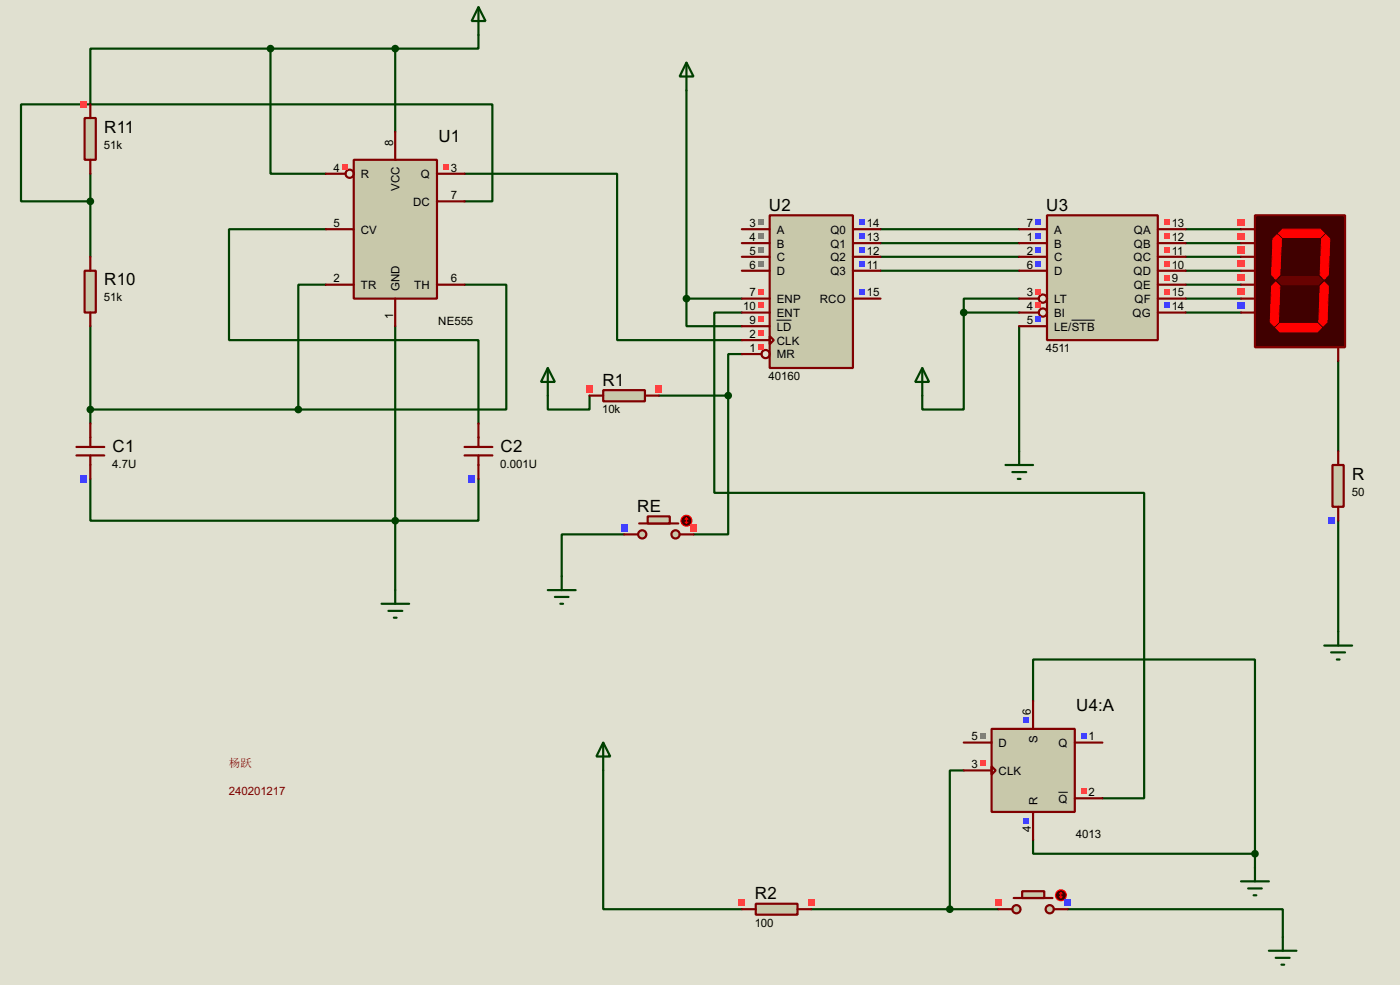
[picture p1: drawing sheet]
<svg xmlns="http://www.w3.org/2000/svg" width="256mm" height="180mm" viewBox="0 0 256 180" stroke-linecap="round" stroke-linejoin="round" font-family="sans-serif">
<path d="M0 0h256.5v180.3h-256.5z" fill="#e0e0d0"/>
<g fill="none" stroke="#004000" stroke-width=".4">
<path d="M49.6 8.9h-33v10.2M49.6 8.9v22.9h10.1M49.6 8.9h22.8M72.4 8.9v15.3M87.7 6.4v2.5h-15.3M125.8 16.6v38.1M16.6 36.9h-12.7v-17.8h86.3v17.8h-5.1M16.6 31.8v15.2M85.1 31.8h28v30.5h22.8M16.6 59.7v17.8M59.7 52.1h-5v22.9M59.7 42h-17.7v20.3h45.7v15.2"/>
<path d="M72.4 59.7v48.3M85.1 52.1h7.7v22.9h-38.1M125.8 54.7v5h10.1M125.8 54.7h10.1M135.9 57.2h-5v33h78.7v55.9h-7.6M161.3 42h25.4M161.3 44.5h25.4M161.3 47h25.4M161.3 49.6h25.4M176.6 57.2v17.8h-7.6v-2.6M176.6 57.2h10.1M186.7 54.7h-10.1v2.5"/>
<path d="M186.7 59.7v22.9M217.2 54.7h10.2M217.2 42h10.2M217.2 44.5h10.2M217.2 47h10.2M217.2 49.6h10.2M217.2 57.2h10.2M217.2 52.1h10.2M16.6 75h38.1M100.4 72.4v2.6h7.6v-2.6M120.7 72.4h12.7M133.4 72.4v25.4h-6.3"/>
<path d="M135.9 64.8h-2.5v7.6M245.2 66.1v16.5M16.6 87.7v7.6h71.1v-7.6M114.4 97.8h-11.5v7.7M245.2 95.3v20.3M189.3 128.3v-7.6h40.6v35.6M110.5 141v25.4h25.4M176.6 141h-2.6v25.4M189.3 153.7v2.6h40.6M229.9 156.3v2.5M148.6 166.4h34.3M195.6 166.4h39.4v5.1"/>
</g>
<path d="M64.8 29.3h15.3v25.4h-15.3z" fill="#c8c8aa" stroke="#800000" stroke-width=".4"/>
<g fill="none" stroke="#800000" stroke-width=".4">
<path d="M59.7 31.8h3.6M72.4 24.2v5.1M80.1 31.8h5M80.1 36.9h5M59.7 52.1h5.1M59.7 42h5.1M72.4 54.7v5M80.1 52.1h5"/>
<circle cx="64" cy="31.8" r=".75"/>
</g>
<g fill="#ff4040">
<path d="M62.7 30h1v1h-1z"/>
<path d="M81.2 30h1v1h-1z"/>
</g>
<path d="M15.5 49.6h2.1v7.6h-2.1z" fill="#c8c8aa" stroke="#800000" stroke-width=".4"/>
<path d="M16.6 47v2.6M16.6 57.2v2.5" fill="none" stroke="#800000" stroke-width=".4"/>
<path d="M15.5 21.6h2.1v7.7h-2.1z" fill="#c8c8aa" stroke="#800000" stroke-width=".4"/>
<path d="M16.6 19.1v2.5M16.6 29.3v2.5" fill="none" stroke="#800000" stroke-width=".4"/>
<path d="M14.7 18.5h1.2v1.2h-1.2z" fill="#ff4040"/>
<path d="M141 39.4h15.3v28h-15.3z" fill="#c8c8aa" stroke="#800000" stroke-width=".4"/>
<g fill="none" stroke="#800000" stroke-width=".4">
<path d="M135.9 42h5.1M135.9 44.5h5.1M135.9 47h5.1M135.9 49.6h5.1M135.9 54.7h5.1M135.9 57.2h5.1M135.9 59.7h5.1M156.3 42h5M156.3 44.5h5M156.3 47h5M156.3 49.6h5M156.3 54.7h5"/>
<path d="M135.9 62.3h5.1M135.9 64.8h3.6M141 61.5l.8 .8-.8 .7z"/>
<circle cx="140.2" cy="64.8" r=".75"/>
</g>
<path d="M142.3 58.6h2.7" fill="none" stroke="#000" stroke-width=".18"/>
<g fill="#808080">
<path d="M138.9 40.2h1v1h-1z"/>
<path d="M138.9 42.7h1v1h-1z"/>
<path d="M138.9 45.3h1v1h-1z"/>
<path d="M138.9 47.8h1v1h-1z"/>
</g>
<g fill="#ff4040">
<path d="M138.9 52.9h1v1h-1z"/>
<path d="M138.9 55.4h1v1h-1z"/>
<path d="M138.9 58h1v1h-1z"/>
<path d="M138.9 60.5h1v1h-1z"/>
<path d="M138.9 63h1v1.1h-1z"/>
</g>
<g fill="#4040ff">
<path d="M157.4 40.2h1v1h-1z"/>
<path d="M157.4 42.7h1v1h-1z"/>
<path d="M157.4 45.3h1v1h-1z"/>
<path d="M157.4 47.8h1v1h-1z"/>
<path d="M157.4 52.9h1v1h-1z"/>
</g>
<path d="M87.7 1.3l1.3 2.6h-2.6zM87.7 1.3v5.1" fill="none" stroke="#004000" stroke-width=".4"/>
<g fill="#004000" stroke="#004000" stroke-width=".4">
<circle cx="72.4" cy="8.9" r=".5"/>
<circle cx="49.5" cy="8.9" r=".5"/>
<circle cx="16.5" cy="36.9" r=".5"/>
</g>
<path d="M16.6 77.5v4.3M14 83.4h5.1M14 81.8h5.1M16.6 83.4v4.3" fill="none" stroke="#800000" stroke-width=".4"/>
<path d="M14.7 87h1.2v1.3h-1.2z" fill="#4040ff"/>
<path d="M191.8 39.4h20.3v22.9h-20.3z" fill="#c8c8aa" stroke="#800000" stroke-width=".4"/>
<g fill="none" stroke="#800000" stroke-width=".4">
<path d="M186.7 42h5.1M186.7 44.5h5.1M186.7 47h5.1M186.7 49.6h5.1M186.7 54.7h3.6M186.7 57.2h3.6M186.7 59.7h5.1M212.1 42h5.1M212.1 44.5h5.1M212.1 47h5.1M212.1 49.6h5.1M212.1 54.7h5.1"/>
<path d="M212.1 57.2h5.1M212.1 52.1h5.1"/>
<circle cx="191" cy="57.2" r=".75"/>
<circle cx="191" cy="54.7" r=".75"/>
</g>
<path d="M196.3 58.6h4.3" fill="none" stroke="#000" stroke-width=".18"/>
<g fill="#4040ff">
<path d="M189.7 40.2h1v1h-1z"/>
<path d="M189.7 42.7h1v1h-1z"/>
<path d="M189.7 45.3h1v1h-1z"/>
<path d="M189.7 47.8h1v1h-1z"/>
</g>
<g fill="#ff4040">
<path d="M189.7 52.9h1v1h-1z"/>
<path d="M189.7 55.4h1v1h-1z"/>
</g>
<path d="M189.7 58h1v1h-1z" fill="#4040ff"/>
<g fill="#ff4040">
<path d="M213.3 40.2h1v1h-1z"/>
<path d="M213.3 42.7h1v1h-1z"/>
<path d="M213.3 45.3h1v1h-1z"/>
<path d="M213.3 47.8h1v1h-1z"/>
<path d="M213.3 50.3h1v1.1h-1z"/>
<path d="M213.3 52.9h1v1h-1z"/>
</g>
<path d="M213.3 55.4h1v1h-1z" fill="#4040ff"/>
<g fill="#004000" stroke="#004000" stroke-width=".4">
<circle cx="16.5" cy="75" r=".5"/>
<circle cx="54.6" cy="75" r=".5"/>
<circle cx="72.4" cy="95.3" r=".5"/>
</g>
<path d="M69.9 110.5h5.1M71.2 111.8h2.5M72.2 113.1h.5M72.4 108v2.5" fill="none" stroke="#004000" stroke-width=".4"/>
<path d="M87.7 77.5v4.3M85.1 81.8h5.1M85.1 83.4h5.1M87.7 83.4v4.3" fill="none" stroke="#800000" stroke-width=".4"/>
<path d="M85.8 87h1.2v1.3h-1.2z" fill="#4040ff"/>
<path d="M100.4 108h5.1M101.7 109.3h2.5M102.7 110.5h.5M102.9 105.5v2.5" fill="none" stroke="#004000" stroke-width=".4"/>
<g fill="#c8c8aa" stroke="#800000" stroke-width=".4">
<circle cx="123.7" cy="97.8" r=".75"/>
<circle cx="117.6" cy="97.8" r=".75"/>
</g>
<path d="M117.1 95.8h7.2" fill="none" stroke="#800000" stroke-width=".4"/>
<path d="M118.7 94.5h4v1.3h-4z" fill="#c8c8aa" stroke="#800000" stroke-width=".4"/>
<path d="M114.4 97.8h2.5M124.5 97.8h2.6" fill="none" stroke="#800000" stroke-width=".4"/>
<circle cx="125.7" cy="95.3" r="1" fill="#400000" stroke="#f00" stroke-width=".2"/>
<path d="M125.5 95.6l.3 .2M125.8 94.8v1M125.8 94.8l-.3 .3M125.8 94.8l.2 .3M126 95.6l-.2 .2" fill="none" stroke="#f00" stroke-width=".2"/>
<path d="M113.7 95.9h1.3v1.3h-1.3z" fill="#4040ff"/>
<path d="M126.4 95.9h1.3v1.3h-1.3z" fill="#ff4040"/>
<path d="M100.4 67.4l1.3 2.5h-2.6zM100.4 67.4v5" fill="none" stroke="#004000" stroke-width=".4"/>
<path d="M110.5 71.4h7.7v2.1h-7.7z" fill="#c8c8aa" stroke="#800000" stroke-width=".4"/>
<path d="M108 72.4h2.5M118.2 72.4h2.5" fill="none" stroke="#800000" stroke-width=".4"/>
<g fill="#ff4040">
<path d="M107.4 70.5h1.2v1.3h-1.2z"/>
<path d="M120.1 70.5h1.2v1.3h-1.2z"/>
</g>
<g fill="#004000" stroke="#004000" stroke-width=".4">
<circle cx="133.4" cy="72.4" r=".5"/>
<circle cx="125.7" cy="54.7" r=".5"/>
<circle cx="176.5" cy="57.2" r=".5"/>
</g>
<path d="M125.8 11.5l1.3 2.5h-2.6zM125.8 11.5v5.1M169 67.4l1.2 2.5h-2.5zM169 67.4v5M184.2 85.1h5.1M185.5 86.4h2.5M186.5 87.7h.5M186.7 82.6v2.5" fill="none" stroke="#004000" stroke-width=".4"/>
<path d="M181.7 133.4h15.2v15.2h-15.2z" fill="#c8c8aa" stroke="#800000" stroke-width=".4"/>
<path d="M176.6 135.9h5.1M189.3 128.3v5.1M196.9 135.9h5.1M176.6 141h5.1M181.7 140.3l.7 .7-.7 .8zM189.3 148.6v5.1M196.9 146.1h5.1" fill="none" stroke="#800000" stroke-width=".4"/>
<path d="M193.9 145h1.7" fill="none" stroke="#000" stroke-width=".18"/>
<path d="M179.5 134.2h1v1h-1z" fill="#808080"/>
<path d="M198 134.2h1.1v1h-1.1z" fill="#4040ff"/>
<g fill="#ff4040">
<path d="M179.5 139.2h1v1.1h-1z"/>
<path d="M198 144.3h1.1v1h-1.1z"/>
</g>
<g fill="#4040ff">
<path d="M187.5 149.8h1v1h-1z"/>
<path d="M187.5 131.2h1v1.1h-1z"/>
</g>
<path d="M110.5 135.9l1.3 2.6h-2.5zM110.5 135.9v5.1" fill="none" stroke="#004000" stroke-width=".4"/>
<path d="M138.5 165.4h7.6v2h-7.6z" fill="#c8c8aa" stroke="#800000" stroke-width=".4"/>
<path d="M135.9 166.4h2.6M146.1 166.4h2.5" fill="none" stroke="#800000" stroke-width=".4"/>
<g fill="#ff4040">
<path d="M135.3 164.5h1.3v1.3h-1.3z"/>
<path d="M148 164.5h1.3v1.3h-1.3z"/>
</g>
<g fill="#c8c8aa" stroke="#800000" stroke-width=".4">
<circle cx="192.3" cy="166.4" r=".75"/>
<circle cx="186.2" cy="166.4" r=".75"/>
</g>
<path d="M185.7 164.4h7.1" fill="none" stroke="#800000" stroke-width=".4"/>
<path d="M187.3 163.1h4v1.3h-4z" fill="#c8c8aa" stroke="#800000" stroke-width=".4"/>
<path d="M182.9 166.4h2.6M193.1 166.4h2.5" fill="none" stroke="#800000" stroke-width=".4"/>
<circle cx="194.3" cy="163.9" r="1" fill="#400000" stroke="#f00" stroke-width=".2"/>
<path d="M194.1 164.1l.3 .3M194.4 163.4v1M194.4 163.4l-.3 .2M194.4 163.4l.2 .2M194.6 164.1l-.2 .3" fill="none" stroke="#f00" stroke-width=".2"/>
<path d="M182.3 164.5h1.3v1.3h-1.3z" fill="#ff4040"/>
<path d="M195 164.5h1.3v1.3h-1.3z" fill="#4040ff"/>
<g fill="#004000" stroke="#004000" stroke-width=".4">
<circle cx="174" cy="166.4" r=".5"/>
<circle cx="229.9" cy="156.3" r=".5"/>
</g>
<path d="M229.9 158.8v2.5M227.4 161.3h5.1M228.7 162.6h2.5M229.7 163.9h.5M232.5 174h5M233.7 175.3h2.6M234.8 176.6h.5M235 171.5v2.5" fill="none" stroke="#004000" stroke-width=".4"/>
<path d="M229.9 39.4h16.5v24.2h-16.5z" fill="#400000" stroke="#800000" stroke-width=".4"/>
<g fill="#f00" stroke="#f00" stroke-width=".18">
<path d="M234.2 42.7l.8-.7h6.9l.7 .7-.7 .8h-6.9z" fill-rule="evenodd"/>
<path d="M242.1 43.7l.8-.7 .7 .7-.2 6.6-.8 .8-.7-.8z" fill-rule="evenodd"/>
<path d="M241.9 52.4l.7-.8 .8 .8-.3 6.6-.7 .7-.8-.7z" fill-rule="evenodd"/>
<path d="M233.7 60l.8-.8h6.9l.7 .8-.7 .8h-6.9z" fill-rule="evenodd"/>
<path d="M233 52.4l.7-.8 .8 .8-.3 6.6-.7 .7-.8-.7z" fill-rule="evenodd"/>
<path d="M233.2 43.7l.8-.7 .8 .7-.3 6.6-.8 .8-.7-.8z" fill-rule="evenodd"/>
</g>
<path d="M234 51.4l.8-.8h6.8l.8 .8-.8 .7h-6.8z" fill-rule="evenodd" fill="#600000" stroke="#600000" stroke-width=".18"/>
<path d="M227.4 42h2.5M227.4 44.5h2.5M227.4 47h2.5M227.4 49.6h2.5M227.4 52.1h2.5M227.4 54.7h2.5M227.4 57.2h2.5M245.2 63.6v2.5" fill="none" stroke="#800000" stroke-width=".4"/>
<g fill="#ff4040">
<path d="M226.7 40.1h1.3v1.2h-1.3z"/>
<path d="M226.7 42.6h1.3v1.3h-1.3z"/>
<path d="M226.7 45.1h1.3v1.3h-1.3z"/>
<path d="M226.7 47.7h1.3v1.2h-1.3z"/>
<path d="M226.7 50.2h1.3v1.3h-1.3z"/>
<path d="M226.7 52.8h1.3v1.2h-1.3z"/>
</g>
<path d="M226.7 55.3h1.3v1.3h-1.3z" fill="#4040ff"/>
<path d="M244.1 85.1h2.1v7.7h-2.1z" fill="#c8c8aa" stroke="#800000" stroke-width=".4"/>
<path d="M245.2 82.6v2.5M245.2 92.8v2.5" fill="none" stroke="#800000" stroke-width=".4"/>
<path d="M243.3 94.7h1.2v1.2h-1.2z" fill="#4040ff"/>
<path d="M242.6 118.2h5.1M243.9 119.4h2.5M245.2 115.6v2.6M244.9 120.7h.5" fill="none" stroke="#004000" stroke-width=".4"/>
<g font-size="3.5">
<text x="19.1" y="24.3">R11</text>
<text x="80.3" y="25.9">U1</text>
<text x="140.9" y="38.6">U2</text>
<text x="191.7" y="38.6">U3</text>
<text x="19.1" y="52.2">R10</text>
<text x="110.4" y="70.6">R1</text>
<text x="20.6" y="82.8">C1</text>
<text x="91.7" y="82.8">C2</text>
<text x="247.7" y="87.8">R</text>
<text x="116.7" y="93.7">RE</text>
<text x="197.2" y="130.1">U4:A</text>
<text x="138.3" y="164.6">R2</text>
</g>
<g font-size="2.4">
<text x="19.1" y="27.2">51k</text>
<text x="72" y="26.7" transform="rotate(-90 72 26.7)">8</text>
<text x="61.1" y="31.4">4</text>
<text x="66.1" y="32.6">R</text>
<text x="73.2" y="35" transform="rotate(-90 73.2 35)">VCC</text>
<text x="77.1" y="32.6">Q</text>
<text x="82.6" y="31.4">3</text>
<text x="61.1" y="41.6">5</text>
<text x="75.7" y="37.7">DC</text>
<text x="82.6" y="36.5">7</text>
<text x="137.3" y="41.6">3</text>
<text x="158.8" y="41.6">14</text>
<text x="188.1" y="41.6">7</text>
<text x="214.7" y="41.6">13</text>
<text x="66.1" y="42.7">CV</text>
<text x="137.3" y="44.1">4</text>
<text x="137.3" y="46.6">5</text>
<text x="142.3" y="42.7">A</text>
<text x="142.3" y="45.3">B</text>
<text x="142.3" y="47.8">C</text>
<text x="152.1" y="42.7">Q0</text>
<text x="152.1" y="45.3">Q1</text>
<text x="152.1" y="47.8">Q2</text>
<text x="158.8" y="44.1">13</text>
<text x="158.8" y="46.6">12</text>
<text x="188.1" y="44.1">1</text>
<text x="188.1" y="46.6">2</text>
<text x="193.1" y="42.7">A</text>
<text x="193.1" y="45.3">B</text>
<text x="193.1" y="47.8">C</text>
<text x="207.6" y="47.8">QC</text>
<text x="207.7" y="42.7">QA</text>
<text x="207.7" y="45.3">QB</text>
<text x="214.7" y="44.1">12</text>
<text x="214.7" y="46.6">11</text>
<text x="61.1" y="51.7">2</text>
<text x="66.1" y="52.9">TR</text>
<text x="73.2" y="53.3" transform="rotate(-90 73.2 53.3)">GND</text>
<text x="75.9" y="52.9">TH</text>
<text x="82.6" y="51.7">6</text>
<text x="137.3" y="49.2">6</text>
<text x="142.3" y="50.4">D</text>
<text x="152.1" y="50.4">Q3</text>
<text x="158.8" y="49.2">11</text>
<text x="188.1" y="49.2">6</text>
<text x="193.1" y="50.4">D</text>
<text x="207.6" y="50.4">QD</text>
<text x="207.7" y="52.9">QE</text>
<text x="214.7" y="49.2">10</text>
<text x="214.7" y="51.7">9</text>
<text x="19.1" y="55.2">51k</text>
<text x="72" y="58.4" transform="rotate(-90 72 58.4)">1</text>
<text x="80.3" y="59.4">NE555</text>
<text x="136.2" y="56.8">10</text>
<text x="137.3" y="54.3">7</text>
<text x="137.3" y="59.3">9</text>
<text x="142.3" y="55.4">ENP</text>
<text x="142.3" y="58">ENT</text>
<text x="150.2" y="55.4">RCO</text>
<text x="158.8" y="54.3">15</text>
<text x="188.1" y="54.3">3</text>
<text x="188.1" y="56.8">4</text>
<text x="188.1" y="59.3">5</text>
<text x="193.1" y="55.4">LT</text>
<text x="193.1" y="58">BI</text>
<text x="207.5" y="58">QG</text>
<text x="207.8" y="55.4">QF</text>
<text x="214.7" y="54.3">15</text>
<text x="214.7" y="56.8">14</text>
<text x="137.3" y="61.9">2</text>
<text x="137.3" y="64.4">1</text>
<text x="142.3" y="60.5">LD</text>
<text x="142.3" y="63.1">CLK</text>
<text x="142.3" y="65.6">MR</text>
<text x="191.6" y="64.5">4511</text>
<text x="193.1" y="60.5">LE/STB</text>
<text x="140.8" y="69.5">40160</text>
<text x="110.3" y="75.7">10k</text>
<text x="20.6" y="85.7">4.7U</text>
<text x="91.7" y="85.7">0.001U</text>
<text x="247.7" y="90.8">50</text>
<text x="188.9" y="130.9" transform="rotate(-90 188.9 130.9)">6</text>
<text x="178" y="135.5">5</text>
<text x="182.9" y="136.7">D</text>
<text x="190.1" y="136.1" transform="rotate(-90 190.1 136.1)">S</text>
<text x="193.9" y="136.7">Q</text>
<text x="199.4" y="135.5">1</text>
<text x="178" y="140.6">3</text>
<text x="182.9" y="141.8">CLK</text>
<text x="190.1" y="147.3" transform="rotate(-90 190.1 147.3)">R</text>
<text x="193.9" y="146.9">Q</text>
<text x="199.4" y="145.7">2</text>
<text x="188.9" y="152.3" transform="rotate(-90 188.9 152.3)">4</text>
<text x="197.1" y="153.4">4013</text>
<text x="138.3" y="169.6">100</text>
</g>
<text font-size="2.4" fill="#800000" x="42" y="145.6">240201217</text>
<text font-size="2.1" fill="#800000" x="42" y="140.5">杨跃</text>
</svg>
